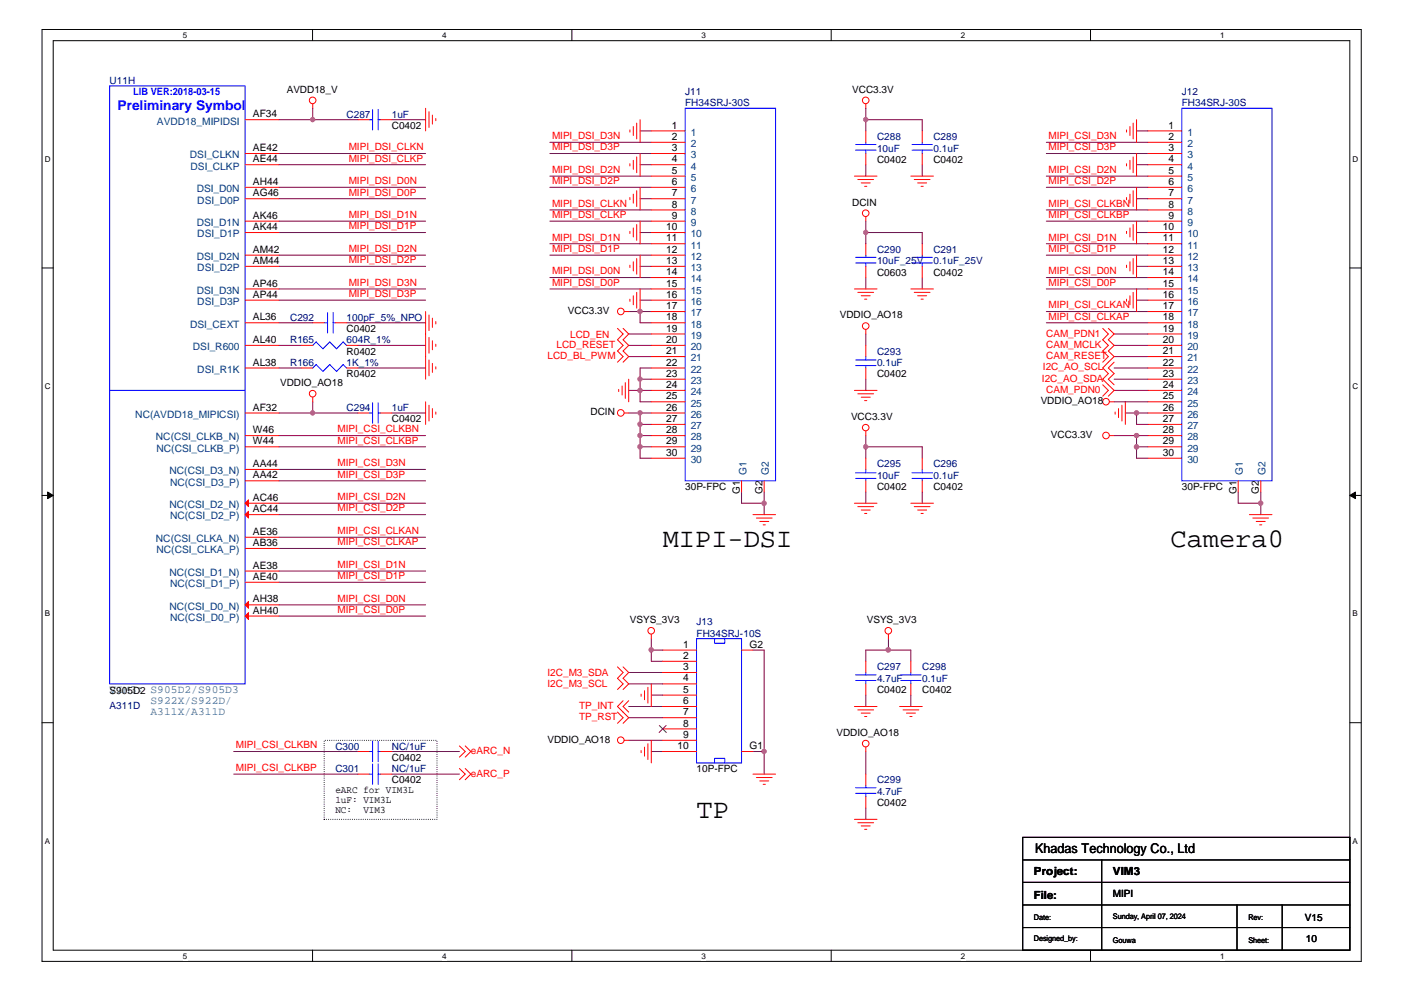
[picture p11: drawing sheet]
<svg xmlns="http://www.w3.org/2000/svg" width="297mm" height="210mm" viewBox="0 0 297 210" stroke-linecap="round" stroke-linejoin="round" font-family="sans-serif">
<path d="M8.9 6.2h279.1v197.2h-279.1zM11.3 8.6h274.3v192.5h-274.3z" fill="none" stroke="#000" stroke-width=".21"/>
<g fill="#fff">
<path d="M38.7 6.5h.9v1.9h-.9z"/>
<path d="M38.7 201.3h.9v1.9h-.9z"/>
</g>
<path d="M66.1 6.2v2.4M66.1 201.1v2.3" fill="none" stroke="#000" stroke-width=".21"/>
<g fill="#fff">
<path d="M93.6 6.5h.9v1.9h-.9z"/>
<path d="M93.6 201.3h.9v1.9h-.9z"/>
</g>
<path d="M121 6.2v2.4M121 201.1v2.3" fill="none" stroke="#000" stroke-width=".21"/>
<g fill="#fff">
<path d="M148.4 6.5h1v1.9h-1z"/>
<path d="M148.4 201.3h1v1.9h-1z"/>
</g>
<path d="M175.9 6.2v2.4M175.9 201.1v2.3" fill="none" stroke="#000" stroke-width=".21"/>
<g fill="#fff">
<path d="M203.3 6.5h.9v1.9h-.9z"/>
<path d="M203.3 201.3h.9v1.9h-.9z"/>
</g>
<path d="M230.7 6.2v2.4M230.7 201.1v2.3" fill="none" stroke="#000" stroke-width=".21"/>
<g fill="#fff">
<path d="M258.1 6.5h1v1.9h-1z"/>
<path d="M258.1 201.3h1v1.9h-1z"/>
<path d="M9.5 32.7h1.2v1.9h-1.2z"/>
<path d="M286.2 32.7h1.2v1.9h-1.2z"/>
<path d="M9.5 80.7h1.2v1.9h-1.2z"/>
<path d="M286.2 80.7h1.2v1.9h-1.2z"/>
</g>
<path d="M8.9 56.7h2.4M285.6 56.7h2.4" fill="none" stroke="#000" stroke-width=".21"/>
<g fill="#fff">
<path d="M9.5 128.9h1.1v1.9h-1.1z"/>
<path d="M286.2 128.9h1.1v1.9h-1.1z"/>
</g>
<path d="M8.9 104.8h2.4M285.6 104.8h2.4" fill="none" stroke="#000" stroke-width=".21"/>
<g fill="#000" stroke="#000" stroke-width=".21">
<path d="M10.1 104.1l1.2 .7-1.2 .7z" fill-rule="evenodd"/>
<path d="M285.6 104.8l1.2-.7v1.4z" fill-rule="evenodd"/>
</g>
<g fill="#fff">
<path d="M9.5 177h1.1v1.9h-1.1z"/>
<path d="M286.2 177h1.1v1.9h-1.1z"/>
</g>
<path d="M8.9 152.9h2.4M285.6 152.9h2.4M216.4 177.2h69.2v23.9h-69.2zM216.4 196.3h69.2M216.4 191.5h69.2M216.4 186.7h69.2M216.4 182h69.2M233.1 182v19.1M261.7 191.5v9.6M271.3 191.5v9.6" fill="none" stroke="#000" stroke-width=".21"/>
<path d="M68.6 156.6h23.9v16.8h-23.9z" fill="none" stroke="#000" stroke-width=".21" stroke-dasharray="0 .4"/>
<g fill="none" stroke="#800040" stroke-width=".21">
<path d="M59 32.5h31M59 34.9h31M59 39.6h31M59 25.3h16.7M66.2 22.9v2.4M82.9 25.3h7.1M116.3 32.5h21.5M116.3 39.6h21.5M116.3 30.1h21.5M116.3 37.3h21.5M135.4 34.9h2.4M135.4 27.7h2.4"/>
<path d="M183.2 25.3h11.9v2.4M183.2 22.9v4.8M183.2 34.9v2.4M195.1 34.9v2.4M221.4 32.5h21.5M221.4 39.6h21.5M221.4 30.1h21.5M221.4 37.3h21.5M240.5 34.9h2.4M240.5 27.7h2.4M59 42.1h31M59 49.2h31"/>
<path d="M59 46.8h31M59 56.4h31M59 54h31M116.3 44.4h21.5M116.3 46.8h21.5M116.3 58.7h21.5M116.3 51.6h21.5M116.3 54h21.5M135.4 42.1h2.4M135.4 49.2h2.4M135.4 56.4h2.4M183.2 49.2h11.9v2.4"/>
<path d="M183.2 46.8v4.8M183.2 58.7v2.4M195.1 58.7v2.4M221.4 44.4h21.5M221.4 46.8h21.5M221.4 58.7h21.5M221.4 51.6h21.5M221.4 54h21.5M240.5 42.1h2.4M240.5 49.2h2.4M240.5 56.4h2.4M59 77.9h4.8"/>
<path d="M59 73.1h4.8M59 68.3h7.2M59 63.5h31M59 61.1h31M73.3 68.3h16.7M75.7 77.9h14.3M75.7 73.1h14.3M116.3 61.1h21.5M133 73.1h4.8M133 65.9h4.8M133 70.7h4.8M133 75.5h4.8"/>
<path d="M135.4 65.9v2.4h2.4M135.4 63.5h2.4M137.8 77.9h-2.4v7.1h2.4M183.2 70.7v2.4M221.4 68.3h21.5M221.4 65.9h21.5M221.4 61.1h21.5M235.7 77.9h7.2M235.7 73.1h7.2M235.7 70.7h7.2M235.7 75.5h7.2M240.5 63.5h2.4"/>
<path d="M59 94.5h31M59 92.2h31M59 99.3h31M59 87.4h16.7M66.2 85v2.4M82.9 87.4h7.1M133 87.4h4.8M133 82.6h4.8M135.4 94.5h2.4M135.4 92.2h2.4M135.4 87.4v9.6h2.4M135.4 89.8h2.4"/>
<path d="M135.4 80.2h2.4M183.2 94.5h11.9v2.5M183.2 80.2v2.4M183.2 92.2v4.8M235.7 92.2h7.2M235.7 82.6h7.2M235.7 80.2h7.2M235.7 85h7.2M238.1 87.4h4.8M240.5 94.5h2.4M240.5 87.4v2.4h2.4M240.5 92.2v4.8h2.4"/>
<path d="M59 101.7h31M59 108.9h31M59 106.5h31M59 116h31M59 113.7h31M156.9 104.1v2.4h4.8M161.7 104.1v4.8M183.2 104.1v2.4M195.1 104.1v2.4M262 104.1v2.4h4.7M266.7 104.1v4.8M59 130.4h31"/>
<path d="M59 128h31M59 123.2h31M59 120.8h31M137.8 135.1v4.8h2.4M137.8 137.6h2.4M159.3 137.6h2.4v26.2M183.2 139.9v-2.3h9.5v2.3M188 135.1v2.5M49.4 159h26.3M82.9 159h14.3M133 156.6h7.2M133 149.5h7.2"/>
<path d="M133 151.9h7.2M133 144.7h7.2M133 142.3h7.2M137.8 159h2.4M137.8 147.1h2.4M159.3 159h2.4M183.2 147.1v2.4M183.2 159v4.8M192.7 147.1v2.4M49.4 163.8h26.3M82.9 163.8h14.3M183.2 171v2.4"/>
</g>
<g fill="#f0f" stroke="#f0f" stroke-width=".21">
<circle cx="66.1" cy="25.3" r=".45"/>
<circle cx="183.1" cy="94.5" r=".46"/>
<circle cx="183.1" cy="49.2" r=".45"/>
<circle cx="183.1" cy="25.3" r=".45"/>
<circle cx="135.4" cy="89.8" r=".46"/>
<circle cx="135.4" cy="87.4" r=".45"/>
<circle cx="135.4" cy="92.1" r=".45"/>
<circle cx="135.4" cy="94.5" r=".46"/>
<circle cx="135.4" cy="65.9" r=".46"/>
<circle cx="135.4" cy="82.6" r=".46"/>
<circle cx="135.4" cy="80.2" r=".45"/>
<circle cx="137.8" cy="137.5" r=".46"/>
<circle cx="187.9" cy="137.5" r=".47"/>
<circle cx="161.6" cy="159" r=".45"/>
<circle cx="161.6" cy="106.5" r=".46"/>
<circle cx="240.5" cy="92.1" r=".46"/>
<circle cx="240.4" cy="94.5" r=".47"/>
<circle cx="240.5" cy="87.4" r=".46"/>
<circle cx="266.7" cy="106.5" r=".46"/>
<circle cx="66.1" cy="87.4" r=".45"/>
</g>
<g fill="none" stroke="#f00" stroke-width=".21">
<path d="M51.9 32.5h7.1M51.9 34.9h7.1M51.9 39.6h7.1M51.9 25.3h7.1M66.2 22v.9M75.7 25.3h2.4M80.5 25.3h2.4M90 22.9v4.8M90.8 23.6v3.4M91.5 24.4v1.9M92.2 25.1v.4M133.3 27.5v.5"/>
<path d="M133.3 34.6v.5M134 26.8v1.9M134 33.9v1.9M134.7 26v3.4M134.7 33.2v3.3M135.4 25.3v4.8M135.4 32.5v4.8M135.4 39.6v4.8M137.8 37.3h7.1M137.8 27.7h7.1M137.8 30.1h7.1M137.8 32.5h7.1"/>
<path d="M137.8 34.9h7.1M137.8 39.6h7.1M180.8 37.3h4.7M181.5 38h3.3M182.2 38.7h1.9M182.9 39.4h.5M183.2 22v.9M183.2 27.7v2.4M183.2 32.5v2.4M192.7 37.3h4.8M193.4 38h3.4M194.1 38.7h1.9"/>
<path d="M194.9 39.4h.4M195.1 27.7v2.4M195.1 32.5v2.4M238.3 27.5v.5M238.3 34.6v.5M239.1 26.8v1.9M239.1 33.9v1.9M239.7 26v3.4M239.7 33.2v3.3M240.5 25.3v4.8M240.5 32.5v4.8M240.5 39.6v4.8"/>
<path d="M242.9 37.3h7.1M242.9 27.7h7.1M242.9 30.1h7.1M242.9 32.5h7.1M242.9 34.9h7.1M242.9 39.6h7.1M51.9 42.1h7.1M51.9 46.8h7.1M51.9 49.2h7.1M51.9 54h7.1M51.9 56.4h7.1M133.3 41.8v.5"/>
<path d="M133.3 49v.4M133.3 56.1v.5M134 41.1v1.9M134 48.2v1.9M134 55.4v1.9M134.7 40.4v3.3M134.7 47.5v3.4M134.7 54.7v3.3M135.4 46.8v4.8M135.4 54v4.7M137.8 42.1h7.1M137.8 44.4h7.1"/>
<path d="M137.8 46.8h7.1M137.8 49.2h7.1M137.8 51.6h7.1M137.8 54h7.1M137.8 56.4h7.1M137.8 58.7h7.1M183.2 45.9v.9M183.2 51.6v2.4M183.2 56.4v2.3M195.1 51.6v2.4M195.1 56.4v2.3M238.3 41.8v.5"/>
<path d="M238.3 49v.4M238.3 56.1v.5M239.1 41.1v1.9M239.1 48.2v1.9M239.1 55.4v1.9M239.7 40.4v3.3M239.7 47.5v3.4M239.7 54.7v3.3M240.5 46.8v4.8M240.5 54v4.7M242.9 42.1h7.1M242.9 44.4h7.1"/>
<path d="M242.9 46.8h7.1M242.9 49.2h7.1M242.9 51.6h7.1M242.9 54h7.1M242.9 56.4h7.1M242.9 58.7h7.1M51.9 61.1h7.1M51.9 63.5h7.1M51.9 68.3h7.1M51.9 73.1h7.1M51.9 77.9h7.1M63.8 73.1h2.4"/>
<path d="M63.8 77.9h2.4M66.2 68.3h2.4M71 68.3h2.3M73.3 73.1h2.4M73.3 77.9h2.4M90 65.9v14.3M90.8 66.6v3.3M90.8 71.4v3.3M90.8 76.2v3.3M91.5 67.3v2M91.5 72.1v1.9M91.5 76.9v1.9"/>
<path d="M92.2 68v.6M92.2 72.8v.5M92.2 77.6v.5M130.6 69.5l1.2 1.2-1.2 1.2 1.2 1.2-1.2 1.2 1.2 1.2-1.2 1.1M131.8 69.5l1.2 1.2-1.2 1.2 1.2 1.2-1.2 1.2 1.2 1.2-1.2 1.1M132.1 65.9h.9M133.3 63.3v.5M134 62.6v1.9M134.7 61.9v3.3M135.4 61.1v4.8M137.8 61.1h7.1M137.8 65.9h7.1"/>
<path d="M137.8 63.5h7.1M137.8 68.3h7.1M137.8 70.7h7.1M137.8 73.1h7.1M137.8 75.5h7.1M137.8 77.9h7.1M180.8 61.1h4.7M181.5 61.9h3.3M182.2 62.6h1.9M182.9 63.3h.5M183.2 69.7v1M183.2 73.1v2.4"/>
<path d="M183.2 77.9v2.3M192.7 61.1h4.8M193.4 61.9h3.4M194.1 62.6h1.9M194.9 63.3h.4M233.3 69.5l1.2 1.2-1.2 1.2 1.2 1.2-1.2 1.2 1.2 1.2-1.2 1.1M234.5 69.5l1.2 1.2-1.2 1.2 1.2 1.2-1.2 1.2 1.2 1.2-2.4 2.4 1.2 1.2-1.2 1.1 2.4 2.4-1.2 1.2M235.7 76.6l-1.2 1.3 1.2 1.2-1.2 1.1 1.2 1.2M238.3 63.3v.5M239.1 62.6v1.9M239.7 61.9v3.3M240.5 61.1v4.8"/>
<path d="M242.9 61.1h7.1M242.9 65.9h7.1M242.9 63.5h7.1M242.9 68.3h7.1M242.9 70.7h7.1M242.9 73.1h7.1M242.9 75.5h7.1M242.9 77.9h7.1M51.9 87.4h7.1M51.9 92.2h7.1M51.9 94.5h7.1M51.9 99.3h7.1"/>
<path d="M66.2 84v1M75.7 87.4h2.4M80.5 87.4h2.4M90 85v4.8M90.8 85.7v3.4M91.5 86.5v1.9M92.2 87.2v.4M130.9 82.4v.5M131.6 81.7v1.9M132.1 87.4h.9M132.3 81v3.3M133 80.2v4.8"/>
<path d="M137.8 82.6h7.1M137.8 87.4h7.1M137.8 85h7.1M137.8 92.2h7.1M137.8 80.2h7.1M137.8 89.8h7.1M137.8 94.5h7.1M137.8 97h7.1M180.8 82.6h4.7M181.5 83.3h3.3M182.2 84h1.9M182.9 84.8h.5"/>
<path d="M183.2 91.2v1M183.2 97v2.3M195.1 97v2.3M233.3 81.4l1.2 1.2-1.2 1.2M234.7 85h1M234.7 92.2h1M235.9 87.2v.4M236.6 86.5v1.9M237.4 85.7v3.4M238.1 85v4.8M242.9 82.6h7.1M242.9 87.4h7.1"/>
<path d="M242.9 85h7.1M242.9 92.2h7.1M242.9 80.2h7.1M242.9 89.8h7.1M242.9 94.5h7.1M242.9 97h7.1M51.9 106.5h7.1M51.9 108.9h7.1M51.9 101.7h7.1M51.9 116h7.1M51.9 113.7h7.1M156.9 101.7v2.4"/>
<path d="M159.3 108.9h4.8M160 109.6h3.4M160.7 110.3h1.9M161.5 111.1h.4M161.7 101.7v2.4M180.8 106.5h4.7M181.5 107.2h3.3M182.2 107.9h1.9M182.9 108.6h.5M183.2 101.7v2.4M192.7 106.5h4.8M193.4 107.2h3.4"/>
<path d="M194.1 107.9h1.9M194.9 108.6h.4M195.1 101.7v2.4M262 101.7v2.4M264.3 108.9h4.8M265 109.6h3.4M265.8 110.3h1.9M266.5 111.1h.5M266.7 101.7v2.4M51.9 130.4h7.1M51.9 123.2h7.1M51.9 128h7.1"/>
<path d="M51.9 120.8h7.1M137.8 134.2v.9M140.2 137.6h7.2M140.2 139.9h7.2M156.9 137.6h2.4M183.2 139.9v2.4M188 134.2v.9M192.7 139.9v2.4M75.7 159h2.4M80.5 159h2.4M97.2 157.8l1.2 1.2-1.2 1.2M98.4 157.8l1.2 1.2-1.2 1.2"/>
<path d="M130.6 150.7l1.2 1.2-1.2 1.1M130.6 141.1l1.2 1.2-1.2 1.2 1.2 1.2-1.2 1.2M131.8 148.3l-1.2 1.2 2.4 2.4-1.2 1.1M131.8 141.1l1.2 1.2-1.2 1.2 1.2 1.2-1.2 1.2M132.1 156.6h.9M133 148.3l-1.2 1.2 1.2 1.2M135.6 146.9v.4M135.6 158.8v.5M136.4 146.1v2M136.4 158.1v1.9M137.1 145.4v3.4M137.1 157.4v3.3"/>
<path d="M137.8 144.7v4.8M137.8 156.6v4.8M140.2 149.5h7.2M140.2 156.6h7.2M140.2 159h7.2M140.2 142.3h7.2M140.2 144.7h7.2M140.2 147.1h7.2M140.2 151.9h7.2M140.2 154.2h7.2M156.9 159h2.4M180.8 149.5h4.7"/>
<path d="M181.5 150.2h3.3M182.2 150.9h1.9M182.9 151.6h.5M183.2 144.7v2.4M183.2 158.1v.9M190.3 149.5h4.8M191.1 150.2h3.3M191.8 150.9h1.9M192.5 151.6h.5M192.7 144.7v2.4M75.7 163.8h2.4M80.5 163.8h2.4"/>
<path d="M97.2 162.6l1.2 1.2-1.2 1.2M98.4 162.6l1.2 1.2-1.2 1.2M159.3 163.8h4.8M160 164.5h3.4M160.7 165.2h1.9M161.5 166h.4M180.8 173.4h4.7M181.5 174.1h3.3M182.2 174.8h1.9M182.9 175.5h.5M183.2 163.8v2.4M183.2 168.6v2.4"/>
<circle cx="66.1" cy="21.2" r=".7"/>
<circle cx="183.2" cy="21.2" r=".7"/>
<circle cx="183.2" cy="45.1" r=".7"/>
<circle cx="131.3" cy="65.9" r=".7"/>
<circle cx="183.2" cy="69" r=".7"/>
<circle cx="66.1" cy="83.3" r=".7"/>
<circle cx="131.3" cy="87.4" r=".7"/>
<circle cx="183.2" cy="90.5" r=".69"/>
<circle cx="234" cy="85" r=".7"/>
<circle cx="234" cy="92.1" r=".7"/>
<circle cx="137.8" cy="133.5" r=".7"/>
<circle cx="187.9" cy="133.5" r=".7"/>
<circle cx="131.3" cy="156.6" r=".7"/>
<circle cx="183.2" cy="157.3" r=".7"/>
</g>
<g fill="none" stroke="#00f" stroke-width=".21">
<path d="M23.2 18.2h28.7v126.5h-28.7zM78.1 25.3h.7M78.8 23.2v4.3M80 23.2v4.3M80 25.3h.5M144.9 22.9h19.2v78.8h-19.2zM181 31.8h4.3M181 30.6h4.3M183.2 30.1v.5M183.2 31.8v.7M193 31.8h4.3M193 30.6h4.3"/>
<path d="M195.1 30.1v.5M195.1 31.8v.7M250 22.9h19.1v78.8h-19.1zM181 55.6h4.3M181 54.5h4.3M183.2 54v.5M183.2 55.6v.8M193 55.6h4.3M193 54.5h4.3M195.1 54v.5M195.1 55.6v.8M66.2 77.9l.7-.8 1.4 1.5 1.5-1.5 1.4 1.5 1.4-1.5 .7 .8"/>
<path d="M66.2 73.1l.7-.7 1.4 1.4 1.5-1.4 1.4 1.4 1.4-1.4 .7 .7M68.6 68.3h.7M69.3 66.1v4.4M70.5 68.3h.5M70.5 66.1v4.4M181 76.2h4.3M181 77.4h4.3M183.2 75.5v.7M183.2 77.4v.5M23.2 82.6h28.7M78.1 87.4h.7M78.8 85.2v4.3"/>
<path d="M80 85.2v4.3M80 87.4h.5M183.2 99.3v.7M195.1 99.3v.7M181 100h4.3M181 101.2h4.3M183.2 101.2v.5M193 100h4.3M193 101.2h4.3M195.1 101.2v.5M147.4 135.1h9.5v26.3h-9.5zM151.2 135.1v1h2.1v-1"/>
<path d="M78.1 159h.7M78.8 156.9v4.3M80 159h.5M80 156.9v4.3M181 144h4.3M181 142.8h4.3M183.2 142.3v.5M183.2 144v.7M190.6 144h4.3M190.6 142.8h4.3M192.7 142.3v.5M192.7 144v.7"/>
<path d="M78.1 163.8h.7M78.8 161.6v4.4M80 161.6v4.4M80 163.8h.5M151.2 161.4v-.9h2.1v.9M181 167.9h4.3M181 166.7h4.3M183.2 166.2v.5M183.2 167.9v.7"/>
</g>
<path d="M139.5 153.5l1.5 1.5M140.9 153.5l-1.5 1.5" fill="none" stroke="#804000" stroke-width=".21"/>
<g fill="#f00" stroke="#f00" stroke-width=".21">
<path d="M52.6 105.8v1.4l-.7-.7z" fill-rule="evenodd"/>
<path d="M52.6 129.6v1.5l-.7-.7z" fill-rule="evenodd"/>
<path d="M52.6 127.3v1.4l-.7-.7z" fill-rule="evenodd"/>
<path d="M51.9 108.9l.7-.7v1.4z" fill-rule="evenodd"/>
</g>
<g font-size="5.7">
<text x="140.2" y="115.8">MIPI-DSI</text>
<text x="247.6" y="115.8">Camera0</text>
<text x="147.4" y="173.2">TP</text>
</g>
<text font-size="2.8" fill="#00f" x="24.8" y="23.2">Preliminary Symbol</text>
<text font-size="2.8" x="219" y="180.4">Khadas Technology Co., Ltd</text>
<g font-size="2.4" fill="#408080">
<text x="23.2" y="146.6">VIM3: S905D2/S905D3</text>
<text x="31.8" y="149">S922X/S922D/</text>
<text x="31.8" y="151.4">A311X/A311D</text>
</g>
<g font-size="2.4">
<text x="218.7" y="185.1">Project:</text>
<text x="235.5" y="185.1">VIM3</text>
<text x="218.7" y="190.1">File:</text>
</g>
<g font-size="2.2" fill="#004080">
<text x="33.2" y="26.3">AVDD18_MIPIDSI</text>
<text x="146.1" y="28.7">1</text>
<text x="251.2" y="28.7">1</text>
<text x="40.2" y="33.5">DSI_CLKN</text>
<text x="40.3" y="35.9">DSI_CLKP</text>
<text x="146.1" y="31.1">2</text>
<text x="146.1" y="33.5">3</text>
<text x="146.1" y="35.9">4</text>
<text x="251.2" y="31.1">2</text>
<text x="251.2" y="33.5">3</text>
<text x="251.2" y="35.9">4</text>
<text x="41.6" y="40.7">DSI_D0N</text>
<text x="146.1" y="38.3">5</text>
<text x="146.1" y="40.7">6</text>
<text x="251.2" y="38.3">5</text>
<text x="251.2" y="40.7">6</text>
<text x="41.6" y="47.8">DSI_D1N</text>
<text x="41.7" y="43.1">DSI_D0P</text>
<text x="146.1" y="43.1">7</text>
<text x="146.1" y="45.4">8</text>
<text x="146.1" y="47.8">9</text>
<text x="251.2" y="43.1">7</text>
<text x="251.2" y="45.4">8</text>
<text x="251.2" y="47.8">9</text>
<text x="41.7" y="50.2">DSI_D1P</text>
<text x="146.1" y="50.2">10</text>
<text x="146.1" y="52.6">11</text>
<text x="251.2" y="50.2">10</text>
<text x="251.2" y="52.6">11</text>
<text x="41.6" y="55">DSI_D2N</text>
<text x="41.7" y="57.4">DSI_D2P</text>
<text x="146.1" y="55">12</text>
<text x="146.1" y="57.4">13</text>
<text x="146.1" y="59.7">14</text>
<text x="251.2" y="55">12</text>
<text x="251.2" y="57.4">13</text>
<text x="251.2" y="59.7">14</text>
<text x="41.6" y="62.2">DSI_D3N</text>
<text x="41.7" y="64.5">DSI_D3P</text>
<text x="146.1" y="62.2">15</text>
<text x="146.1" y="64.5">16</text>
<text x="251.2" y="62.2">15</text>
<text x="251.2" y="64.5">16</text>
<text x="40.2" y="69.3">DSI_CEXT</text>
<text x="146.1" y="66.9">17</text>
<text x="146.1" y="69.3">18</text>
<text x="146.1" y="71.7">19</text>
<text x="251.2" y="66.9">17</text>
<text x="251.2" y="69.3">18</text>
<text x="251.2" y="71.7">19</text>
<text x="40.8" y="74.1">DSI_R600</text>
<text x="146.1" y="74.1">20</text>
<text x="146.1" y="76.5">21</text>
<text x="251.2" y="74.1">20</text>
<text x="251.2" y="76.5">21</text>
<text x="41.7" y="78.9">DSI_R1K</text>
<text x="146.1" y="78.9">22</text>
<text x="146.1" y="81.3">23</text>
<text x="146.1" y="83.6">24</text>
<text x="251.2" y="78.9">22</text>
<text x="251.2" y="81.3">23</text>
<text x="251.2" y="83.6">24</text>
<text x="28.6" y="88.4">NC(AVDD18_MIPICSI)</text>
<text x="146.1" y="86">25</text>
<text x="146.1" y="88.4">26</text>
<text x="251.2" y="86">25</text>
<text x="251.2" y="88.4">26</text>
<text x="33" y="93.2">NC(CSI_CLKB_N)</text>
<text x="33.1" y="95.6">NC(CSI_CLKB_P)</text>
<text x="146.1" y="90.8">27</text>
<text x="146.1" y="93.2">28</text>
<text x="146.1" y="95.6">29</text>
<text x="251.2" y="90.8">27</text>
<text x="251.2" y="93.2">28</text>
<text x="251.2" y="95.6">29</text>
<text x="35.9" y="100.3">NC(CSI_D3_N)</text>
<text x="146.1" y="98">30</text>
<text x="157.9" y="100.6" transform="rotate(-90 157.9 100.6)">G1</text>
<text x="162.7" y="100.6" transform="rotate(-90 162.7 100.6)">G2</text>
<text x="251.2" y="98">30</text>
<text x="263" y="100.6" transform="rotate(-90 263 100.6)">G1</text>
<text x="267.8" y="100.6" transform="rotate(-90 267.8 100.6)">G2</text>
<text x="35.9" y="107.5">NC(CSI_D2_N)</text>
<text x="36" y="102.8">NC(CSI_D3_P)</text>
<text x="36" y="109.9">NC(CSI_D2_P)</text>
<text x="33" y="114.7">NC(CSI_CLKA_N)</text>
<text x="33.1" y="117.1">NC(CSI_CLKA_P)</text>
<text x="35.9" y="121.8">NC(CSI_D1_N)</text>
<text x="36" y="124.2">NC(CSI_D1_P)</text>
<text x="35.9" y="129">NC(CSI_D0_N)</text>
<text x="36" y="131.4">NC(CSI_D0_P)</text>
</g>
<g font-size="2.2">
<text x="53.5" y="24.8">AF34</text>
<text x="142.1" y="27.2">1</text>
<text x="142.1" y="29.6">2</text>
<text x="247.2" y="27.2">1</text>
<text x="247.2" y="29.6">2</text>
<text x="53.5" y="32">AE42</text>
<text x="53.5" y="34.3">AE44</text>
<text x="142.1" y="32">3</text>
<text x="142.1" y="34.3">4</text>
<text x="247.2" y="32">3</text>
<text x="247.2" y="34.3">4</text>
<text x="53.5" y="39.1">AH44</text>
<text x="53.5" y="41.5">AG46</text>
<text x="142.1" y="36.8">5</text>
<text x="142.1" y="39.1">6</text>
<text x="142.1" y="41.5">7</text>
<text x="247.2" y="36.8">5</text>
<text x="247.2" y="39.1">6</text>
<text x="247.2" y="41.5">7</text>
<text x="53.5" y="46.3">AK46</text>
<text x="142.1" y="43.9">8</text>
<text x="142.1" y="46.3">9</text>
<text x="247.2" y="43.9">8</text>
<text x="247.2" y="46.3">9</text>
<text x="53.5" y="48.7">AK44</text>
<text x="53.5" y="53.5">AM42</text>
<text x="140.9" y="48.7">10</text>
<text x="140.9" y="51.1">11</text>
<text x="140.9" y="53.5">12</text>
<text x="246" y="48.7">10</text>
<text x="246" y="51.1">11</text>
<text x="246" y="53.5">12</text>
<text x="53.5" y="55.9">AM44</text>
<text x="140.9" y="55.9">13</text>
<text x="140.9" y="58.2">14</text>
<text x="246" y="55.9">13</text>
<text x="246" y="58.2">14</text>
<text x="53.5" y="60.6">AP46</text>
<text x="53.5" y="63">AP44</text>
<text x="140.9" y="60.6">15</text>
<text x="140.9" y="63">16</text>
<text x="140.9" y="65.4">17</text>
<text x="246" y="60.6">15</text>
<text x="246" y="63">16</text>
<text x="246" y="65.4">17</text>
<text x="53.5" y="67.8">AL36</text>
<text x="140.9" y="67.8">18</text>
<text x="140.9" y="70.2">19</text>
<text x="246" y="67.8">18</text>
<text x="246" y="70.2">19</text>
<text x="53.5" y="72.6">AL40</text>
<text x="53.5" y="77.4">AL38</text>
<text x="140.9" y="72.6">20</text>
<text x="140.9" y="74.9">21</text>
<text x="140.9" y="77.4">22</text>
<text x="246" y="72.6">20</text>
<text x="246" y="74.9">21</text>
<text x="246" y="77.4">22</text>
<text x="140.9" y="79.7">23</text>
<text x="140.9" y="82.1">24</text>
<text x="246" y="79.7">23</text>
<text x="246" y="82.1">24</text>
<text x="53.5" y="86.9">AF32</text>
<text x="140.9" y="84.5">25</text>
<text x="140.9" y="86.9">26</text>
<text x="140.9" y="89.3">27</text>
<text x="246" y="84.5">25</text>
<text x="246" y="86.9">26</text>
<text x="246" y="89.3">27</text>
<text x="53.5" y="94">W44</text>
<text x="53.5" y="91.7">W46</text>
<text x="140.9" y="91.7">28</text>
<text x="140.9" y="94">29</text>
<text x="246" y="91.7">28</text>
<text x="246" y="94">29</text>
<text x="53.5" y="98.8">AA44</text>
<text x="53.5" y="101.2">AA42</text>
<text x="140.9" y="96.4">30</text>
<text x="246" y="96.4">30</text>
<text x="53.5" y="106">AC46</text>
<text x="53.5" y="108.4">AC44</text>
<text x="53.5" y="113.2">AE36</text>
<text x="53.5" y="115.5">AB36</text>
<text x="53.5" y="122.7">AE40</text>
<text x="53.5" y="120.3">AE38</text>
<text x="53.5" y="129.9">AH40</text>
<text x="53.5" y="127.5">AH38</text>
<text x="144.5" y="137">1</text>
<text x="158.5" y="137">G2</text>
<text x="144.5" y="139.4">2</text>
<text x="144.5" y="141.8">3</text>
<text x="144.5" y="144.2">4</text>
<text x="144.5" y="146.6">5</text>
<text x="144.5" y="149">6</text>
<text x="144.5" y="151.4">7</text>
<text x="144.5" y="153.7">8</text>
<text x="143.3" y="158.5">10</text>
<text x="144.5" y="156.1">9</text>
<text x="158.5" y="158.5">G1</text>
</g>
<g font-size="2.1" fill="#000080">
<text x="23.2" y="17.7">U11H</text>
<text x="144.9" y="20.1">J11</text>
<text x="144.9" y="22.5">FH34SRJ-30S</text>
<text x="250" y="20.1">J12</text>
<text x="250" y="22.5">FH34SRJ-30S</text>
<text x="73.3" y="24.9">C287</text>
<text x="82.9" y="24.9">1uF</text>
<text x="185.5" y="29.6">C288</text>
<text x="197.5" y="29.6">C289</text>
<text x="185.5" y="32.1">10uF</text>
<text x="197.5" y="32.1">0.1uF</text>
<text x="185.5" y="53.5">C290</text>
<text x="197.5" y="53.5">C291</text>
<text x="185.5" y="55.9">10uF_25V</text>
<text x="197.5" y="55.9">0.1uF_25V</text>
<text x="61.4" y="67.9">C292</text>
<text x="73.3" y="67.9">100pF_5%_NPO</text>
<text x="61.4" y="77.4">R166</text>
<text x="61.4" y="72.6">R165</text>
<text x="73.3" y="77.4">1K_1%</text>
<text x="73.3" y="72.6">604R_1%</text>
<text x="185.5" y="75">C293</text>
<text x="185.5" y="77.4">0.1uF</text>
<text x="73.3" y="87">C294</text>
<text x="82.9" y="87">1uF</text>
<text x="185.5" y="98.9">C295</text>
<text x="185.5" y="101.3">10uF</text>
<text x="197.5" y="98.9">C296</text>
<text x="197.5" y="101.3">0.1uF</text>
<text x="147.4" y="132.3">J13</text>
<text x="147.4" y="134.7">FH34SRJ-10S</text>
<text x="185.5" y="141.9">C297</text>
<text x="195.1" y="141.9">C298</text>
<text x="185.5" y="144.2">4.7uF</text>
<text x="195.1" y="144.2">0.1uF</text>
<text x="23.2" y="150">A311D</text>
<text x="71" y="158.6">C300</text>
<text x="82.9" y="158.6">NC/1uF</text>
<text x="71" y="163.4">C301</text>
<text x="82.9" y="163.4">NC/1uF</text>
<text x="185.5" y="165.7">C299</text>
<text x="185.5" y="168.1">4.7uF</text>
</g>
<text font-size="2.1" fill="#00f" x="28.2" y="20.2">LIB VER:2018-03-15</text>
<g font-size="2.1">
<text x="60.7" y="19.6">AVDD18_V</text>
<text x="180.3" y="19.6">VCC3.3V</text>
<text x="82.9" y="27.3">C0402</text>
<text x="185.5" y="34.4">C0402</text>
<text x="197.5" y="34.4">C0402</text>
<text x="180.3" y="43.5">DCIN</text>
<text x="185.5" y="58.3">C0603</text>
<text x="197.5" y="58.3">C0402</text>
<text x="73.3" y="70.2">C0402</text>
<text x="120.1" y="66.4">VCC3.3V</text>
<text x="177.7" y="67.4">VDDIO_AO18</text>
<text x="73.3" y="75">R0402</text>
<text x="59.3" y="81.7">VDDIO_AO18</text>
<text x="73.3" y="79.8">R0402</text>
<text x="185.5" y="79.8">C0402</text>
<text x="82.9" y="89.3">C0402</text>
<text x="124.9" y="87.9">DCIN</text>
<text x="180" y="88.9">VCC3.3V</text>
<text x="220.2" y="85.5">VDDIO_AO18</text>
<text x="222.3" y="92.7">VCC3.3V</text>
<text x="144.9" y="103.7">30P-FPC</text>
<text x="156.5" y="104.6" transform="rotate(-90 156.5 104.6)">G1</text>
<text x="161.3" y="104.6" transform="rotate(-90 161.3 104.6)">G2</text>
<text x="185.5" y="103.7">C0402</text>
<text x="197.5" y="103.7">C0402</text>
<text x="250" y="103.7">30P-FPC</text>
<text x="261.6" y="104.6" transform="rotate(-90 261.6 104.6)">G1</text>
<text x="266.3" y="104.6" transform="rotate(-90 266.3 104.6)">G2</text>
<text x="133.3" y="131.8">VSYS_3V3</text>
<text x="183.4" y="131.8">VSYS_3V3</text>
<text x="23.2" y="146.9">S905D2</text>
<text x="185.5" y="146.7">C0402</text>
<text x="195.1" y="146.7">C0402</text>
<text x="177" y="155.7">VDDIO_AO18</text>
<text x="82.9" y="161">C0402</text>
<text x="115.8" y="157.2">VDDIO_AO18</text>
<text x="71" y="167.8">eARC for VIM3L</text>
<text x="82.9" y="165.7">C0402</text>
<text x="147.4" y="163.4">10P-FPC</text>
<text x="71" y="169.9">1uF: VIM3L</text>
<text x="71" y="172.1">NC:</text>
<text x="76.9" y="172.1">VIM3</text>
<text x="185.5" y="170.5">C0402</text>
<text x="235.5" y="189.9">MIPI</text>
<text x="276.1" y="194.9">V15</text>
<text x="276.3" y="199.4">10</text>
</g>
<g font-size="2.1" fill="#f00">
<text x="116.8" y="29.4">MIPI_DSI_D3N</text>
<text x="221.8" y="29.4">MIPI_CSI_D3N</text>
<text x="73.8" y="31.8">MIPI_DSI_CLKN</text>
<text x="73.8" y="34.2">MIPI_DSI_CLKP</text>
<text x="116.8" y="31.8">MIPI_DSI_D3P</text>
<text x="221.8" y="31.8">MIPI_CSI_D3P</text>
<text x="73.8" y="39">MIPI_DSI_D0N</text>
<text x="73.8" y="41.4">MIPI_DSI_D0P</text>
<text x="116.8" y="36.6">MIPI_DSI_D2N</text>
<text x="116.8" y="39">MIPI_DSI_D2P</text>
<text x="221.8" y="36.6">MIPI_CSI_D2N</text>
<text x="221.8" y="39">MIPI_CSI_D2P</text>
<text x="73.8" y="46.1">MIPI_DSI_D1N</text>
<text x="116.8" y="43.7">MIPI_DSI_CLKN</text>
<text x="116.8" y="46.1">MIPI_DSI_CLKP</text>
<text x="221.8" y="43.7">MIPI_CSI_CLKBN</text>
<text x="221.8" y="46.1">MIPI_CSI_CLKBP</text>
<text x="73.8" y="48.5">MIPI_DSI_D1P</text>
<text x="73.8" y="53.3">MIPI_DSI_D2N</text>
<text x="116.8" y="50.9">MIPI_DSI_D1N</text>
<text x="116.8" y="53.3">MIPI_DSI_D1P</text>
<text x="221.8" y="50.9">MIPI_CSI_D1N</text>
<text x="221.8" y="53.3">MIPI_CSI_D1P</text>
<text x="73.8" y="55.7">MIPI_DSI_D2P</text>
<text x="116.8" y="58.1">MIPI_DSI_D0N</text>
<text x="221.8" y="58.1">MIPI_CSI_D0N</text>
<text x="73.8" y="60.5">MIPI_DSI_D3N</text>
<text x="73.8" y="62.8">MIPI_DSI_D3P</text>
<text x="116.8" y="60.5">MIPI_DSI_D0P</text>
<text x="221.8" y="60.5">MIPI_CSI_D0P</text>
<text x="221.8" y="65.2">MIPI_CSI_CLKAN</text>
<text x="120.6" y="71.4">LCD_EN</text>
<text x="221.4" y="71.2">CAM_PDN1</text>
<text x="221.8" y="67.6">MIPI_CSI_CLKAP</text>
<text x="115.8" y="76">LCD_BL_PWM</text>
<text x="117.7" y="73.6">LCD_RESET</text>
<text x="221.4" y="73.6">CAM_MCLK</text>
<text x="221.4" y="76">CAM_RESET</text>
<text x="220.4" y="80.7">I2C_AO_SDA</text>
<text x="220.6" y="78.4">I2C_AO_SCL</text>
<text x="221.4" y="83.2">CAM_PDN0</text>
<text x="71.4" y="93.9">MIPI_CSI_CLKBP</text>
<text x="71.4" y="91.5">MIPI_CSI_CLKBN</text>
<text x="71.4" y="101.1">MIPI_CSI_D3P</text>
<text x="71.4" y="98.7">MIPI_CSI_D3N</text>
<text x="71.4" y="105.8">MIPI_CSI_D2N</text>
<text x="71.4" y="108.2">MIPI_CSI_D2P</text>
<text x="71.4" y="113">MIPI_CSI_CLKAN</text>
<text x="71.4" y="115.4">MIPI_CSI_CLKAP</text>
<text x="71.4" y="122.5">MIPI_CSI_D1P</text>
<text x="71.4" y="120.2">MIPI_CSI_D1N</text>
<text x="71.4" y="129.7">MIPI_CSI_D0P</text>
<text x="71.4" y="127.3">MIPI_CSI_D0N</text>
<text x="115.8" y="143.1">I2C_M3_SDA</text>
<text x="115.8" y="145.5">I2C_M3_SCL</text>
<text x="122.5" y="152.4">TP_RST</text>
<text x="122.5" y="150">TP_INT</text>
<text x="49.9" y="158.3">MIPI_CSI_CLKBN</text>
<text x="99.6" y="159.5">eARC_N</text>
<text x="49.9" y="163.1">MIPI_CSI_CLKBP</text>
<text x="99.6" y="164.3">eARC_P</text>
</g>
<g font-size="1.7">
<text x="38.7" y="8">5</text>
<text x="93.6" y="8">4</text>
<text x="148.4" y="8">3</text>
<text x="203.3" y="8">2</text>
<text x="258.1" y="8">1</text>
<text x="9.5" y="34.2">D</text>
<text x="286.2" y="34.2">D</text>
<text x="9.5" y="82.3">C</text>
<text x="286.2" y="82.3">C</text>
<text x="9.5" y="130.4">B</text>
<text x="286.2" y="130.4">B</text>
<text x="9.5" y="178.5">A</text>
<text x="286.2" y="178.5">A</text>
<text x="218.7" y="194.7">Date:</text>
<text x="235.5" y="194.4">Sunday, April 07, 2024</text>
<text x="264.1" y="194.7">Rev:</text>
<text x="38.7" y="202.8">5</text>
<text x="93.6" y="202.8">4</text>
<text x="148.4" y="202.8">3</text>
<text x="203.3" y="202.8">2</text>
<text x="218.7" y="199.2">Designed_by:</text>
<text x="235.5" y="199.4">Gouwa</text>
<text x="258.1" y="202.8">1</text>
<text x="264.1" y="199.4">Sheet:</text>
</g>
</svg>
